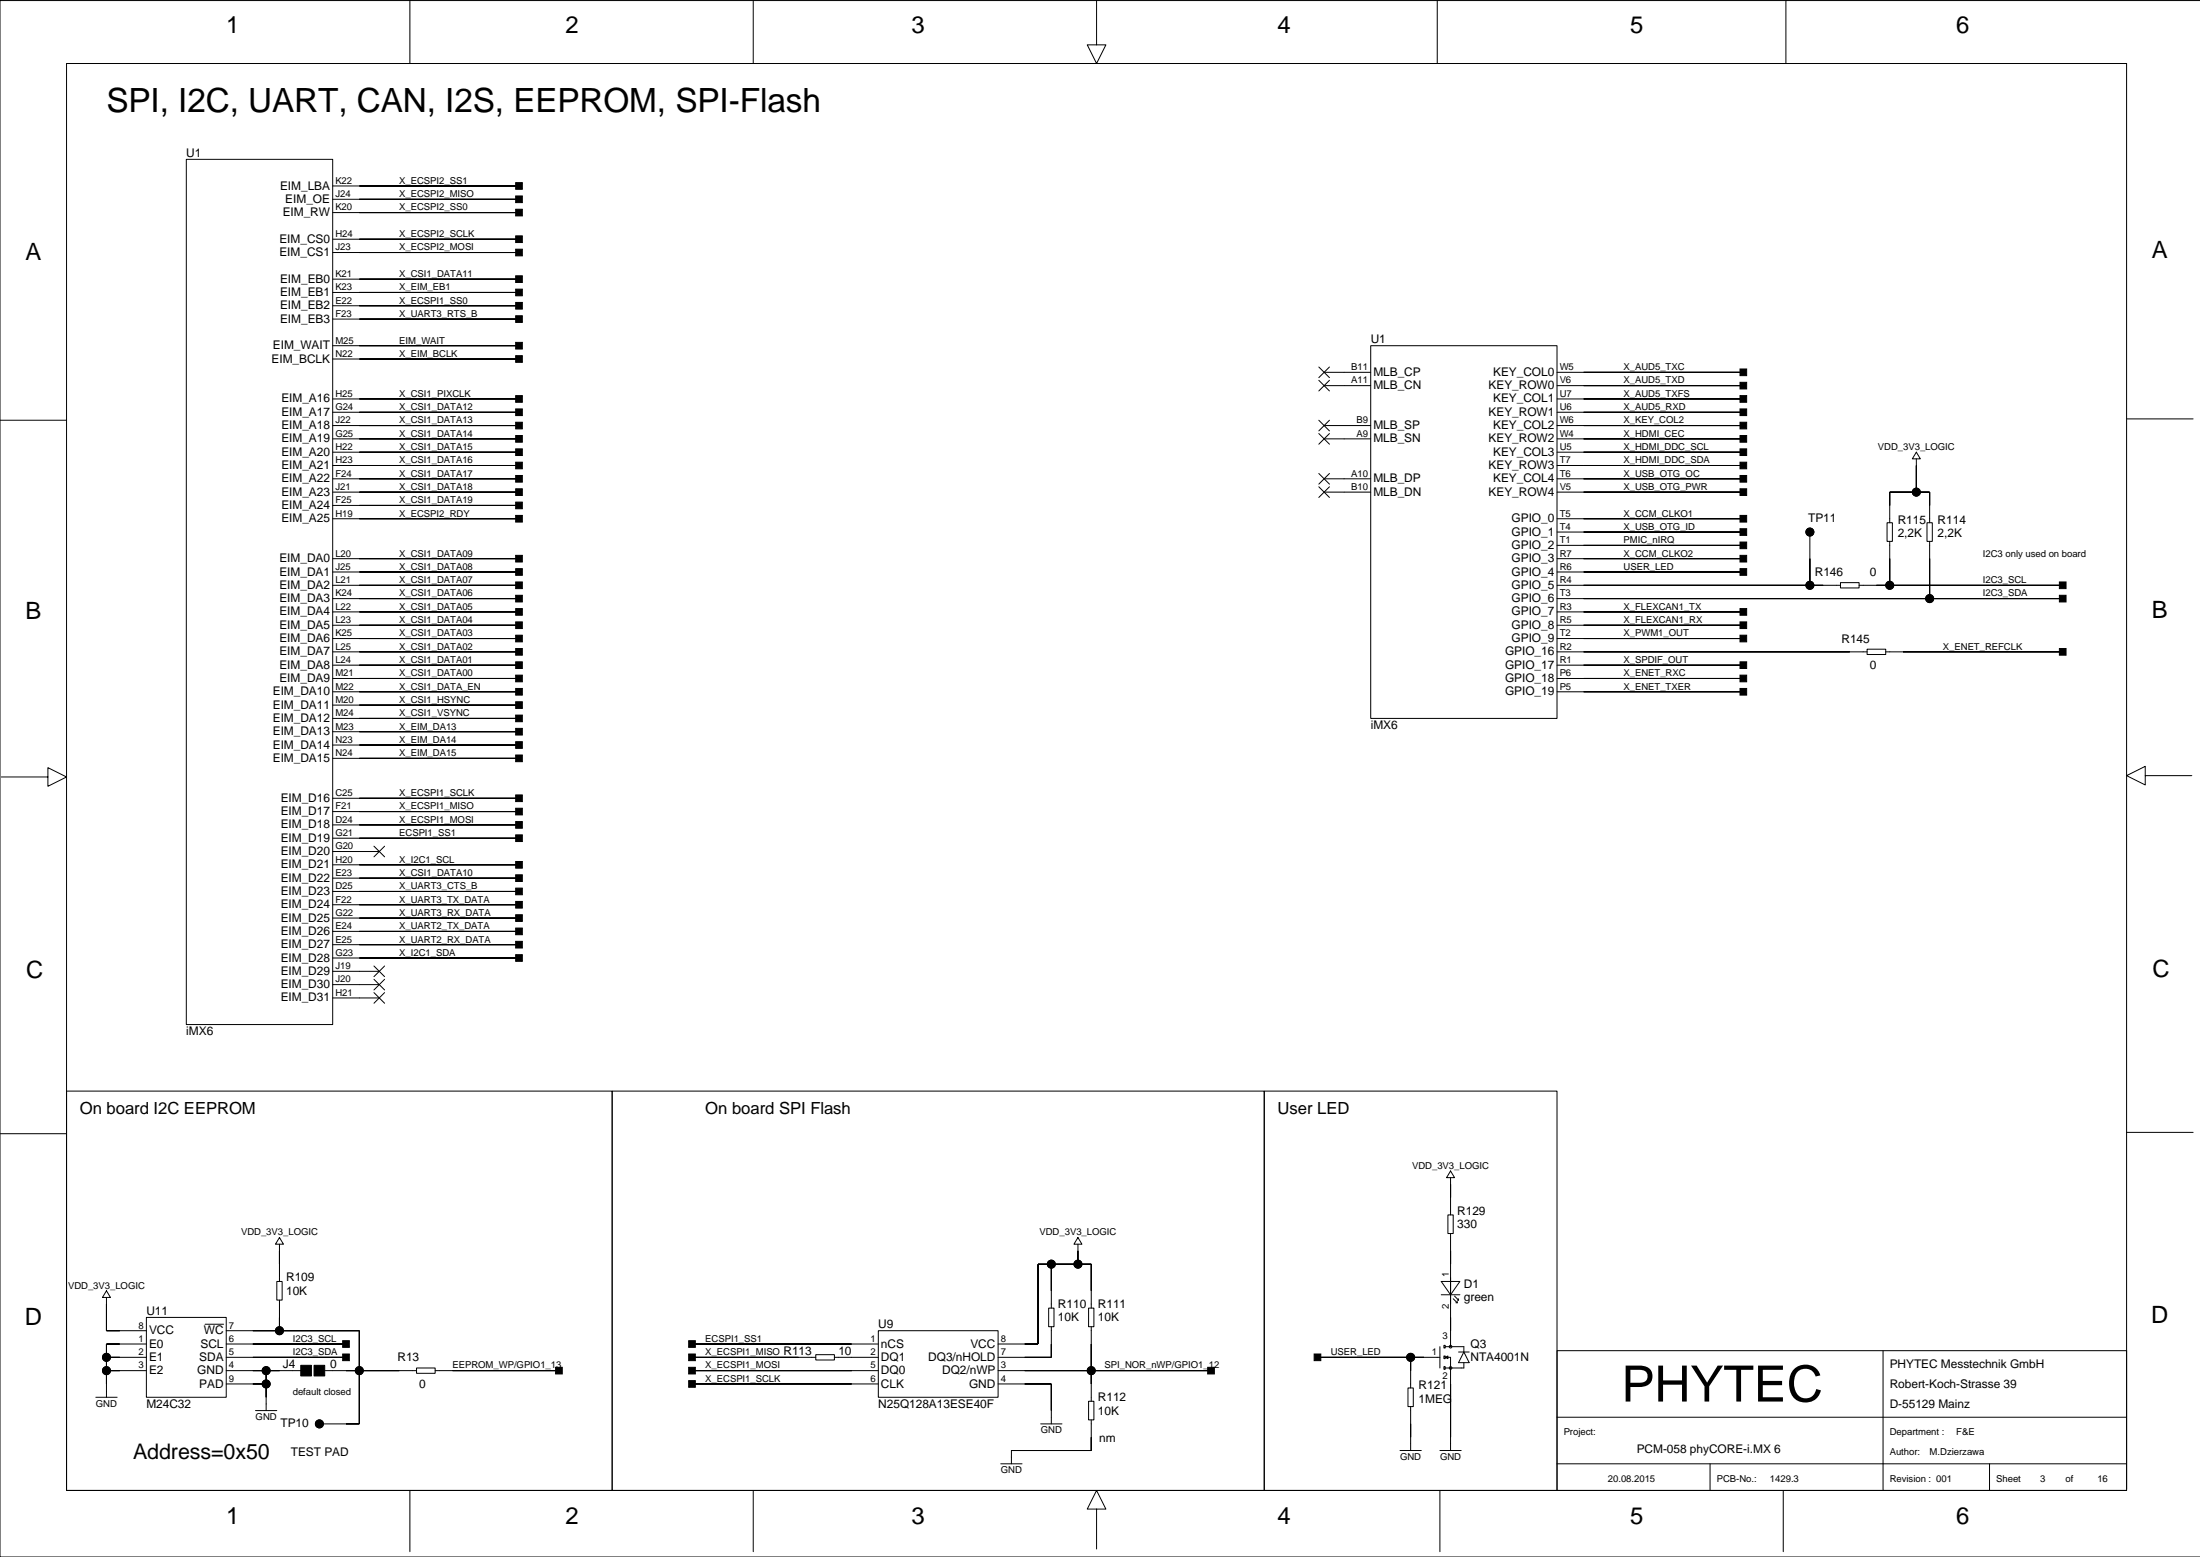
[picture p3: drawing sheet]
<svg xmlns="http://www.w3.org/2000/svg" width="420mm" height="297mm" viewBox="0 0 420 297" stroke-linecap="round" stroke-linejoin="round" font-family="sans-serif">
<g fill="none" stroke="#000" stroke-width=".19">
<path d="M78.2 -.1v12.2M143.7 -.1v12.2M209.2 -.1v8.7h1.8l-1.8 3.5-1.7-3.5h1.7M274.3 -.1v12.2M340.8 -.1v12.2M419.9 .1h-419.9v296.9h419.9M35.6 30.4h27.9v165.1h-27.9zM63.5 35.5h35.5M63.5 38h35.5M63.5 40.6h35.5M63.5 45.6h35.5M63.5 48.2h35.5"/>
<path d="M63.5 53.3h35.5M63.5 55.8h35.5M63.5 58.3h35.5M63.5 60.9h35.5M63.5 66h35.5M63.5 68.5h35.5M63.5 76.1h35.5M63.5 78.6h35.5M251.7 70l2 2M251.7 72.6l2 2M252.7 71h8.9M252.7 73.6h8.9"/>
<path d="M253.7 70l-2 2M253.7 72.6l-2 2M256.5 71h.1M256.5 73.6h.1M261.6 66h35.5v71.1h-35.5zM297.1 76.1h35.6M297.1 78.6h35.6M297.1 71h35.6M297.1 73.6h35.6M405.8 79.9h12.7M0 80.2h12.7M63.5 81.2h35.5"/>
<path d="M63.5 83.7h35.5M63.5 86.3h35.5M63.5 88.8h35.5M63.5 91.3h35.5M63.5 93.9h35.5M63.5 96.4h35.5M63.5 99h35.5M251.7 80.2l2 2M251.7 82.7l2 2M251.7 90.3l2 2.1M251.7 92.9l2 2M252.7 81.2h8.9"/>
<path d="M252.7 83.7h8.9M252.7 91.3h8.9M252.7 93.9h8.9M253.7 80.2l-2 2M253.7 82.7l-2 2M253.7 90.3l-2 2.1M253.7 92.9l-2 2M256.5 81.2h.1M256.5 83.7h.1M256.5 91.3h.1M256.5 93.9h.1M297.1 81.2h35.6"/>
<path d="M297.1 83.7h35.6M297.1 86.3h35.6M297.1 88.8h35.6M297.1 91.3h35.6M297.1 93.9h35.6M297.1 99h35.6M360.1 99.7h1v3.6h-1zM360.6 99.7v-5.8h7.6v5.8M365.7 86.3l.7 1.2h-1.5zM365.7 87.5v6.4M367.7 99.7h1v3.6h-1zM63.5 106.6h35.5"/>
<path d="M63.5 109.1h35.5M63.5 111.7h35.5M63.5 114.2h35.5M63.5 116.7h35.5M63.5 119.3h35.5M297.1 106.6h35.6M297.1 109.1h35.6M297.1 111.7h54.1M297.1 114.2h96.5M297.1 116.7h35.6M297.1 119.3h35.6M297.1 101.5h35.6"/>
<path d="M297.1 104h35.6M345.4 101.5v10.2M351.2 111.2h3.6v1h-3.6zM354.8 111.7h38.8M360.6 103.3v8.4M368.2 103.3v10.9M63.5 121.8h35.5M63.5 124.4h35.5M63.5 126.9h35.5M63.5 129.4h35.5M63.5 132h35.5M63.5 134.5h35.5"/>
<path d="M63.5 137.1h35.5M63.5 139.6h35.5M297.1 121.8h35.6M297.1 124.4h59.2M297.1 126.9h35.6M297.1 129.4h35.6M297.1 132h35.6M356.3 123.9h3.5v1h-3.5zM359.8 124.4h33.8M.3 148.2h8.8v-1.7l3.6 1.7-3.6 1.8v-1.8M63.5 142.1h35.5M63.5 144.7h35.5"/>
<path d="M63.5 152.3h35.5M63.5 154.8h35.5M63.5 157.4h35.5M63.5 159.9h35.5M409.4 148v1.8l-3.6-1.8 3.6-1.8v1.8h8.8M63.5 162.4h8.9M63.5 165h35.5M63.5 167.5h35.5M63.5 170.1h35.5M63.5 172.6h35.5M63.5 175.1h35.5M63.5 177.7h35.5"/>
<path d="M68.6 162.4h.1M71.4 161.4l2 2.1M73.4 161.4l-2 2.1M63.5 180.2h35.5M63.5 182.8h35.5M63.5 185.3h8.9M63.5 187.8h8.9M63.5 190.4h8.9M68.6 187.8h.1M68.6 190.4h.1M68.6 185.3h.1M71.4 186.8l2 2.1"/>
<path d="M71.4 189.4l2 2M71.4 184.3l2 2M73.4 186.8l-2 2.1M73.4 189.4l-2 2M73.4 184.3l-2 2M0 216.3h12.7M12.7 208.2h104.1v76.1h-104.1zM116.8 208.2h124.4v76.1h-124.4zM241.2 208.2h55.9v76.1h-55.9zM405.8 216h12.7M53.3 236.1l.8 1.3h-1.5zM53.3 237.4v7.1"/>
<path d="M205.7 236.1l.8 1.3h-1.6zM205.7 237.4v3.8M276.3 231.8h1v3.5h-1zM276.8 223.4l.8 1.3h-1.6zM276.8 224.7v7.1M276.8 235.3v21.6M20.3 246.3l.8 1.2h-1.5zM20.3 247.5v6.4h7.6M20.3 258.9h7.6M27.9 251.3h15.3v15.3h-15.3zM27.9 256.4h-7.6v10.2M39.1 252.6h3.6"/>
<path d="M43.2 258.9h22.8M43.2 253.9h25.4v17.7h-7.7M43.2 256.4h22.8M52.8 244.5h1v3.5h-1zM53.3 248v5.9M132.1 258.9h23.6M132.1 256.4h35.5M155.7 258.4h3.5v1.1h-3.5zM159.2 258.9h8.4M162.5 258.9h.1M167.6 253.9h22.9v12.7h-22.9zM200.1 249.6h1v3.5h-1z"/>
<path d="M200.6 253.1v5.8h-10.1M200.6 241.2v8.4M207.7 249.6h1v3.5h-1zM208.2 249.6v-8.4h-10.1v15.2h-7.6M208.2 253.1v14.2M251.4 258.9h23.4M269.2 258.9v5.9M274.8 256.9v4.1M275 244.5h3.6l-1.8 2.5zM275 247h3.6M275.5 256.7h.3v.5h-.3zM275.5 258.7h.3v.5h-.3z"/>
<path d="M275.8 258.9l.5-.2v.5zM275.8 258.9h1v17.8M275.8 256.9h3.5v1M277.3 247.8l.8 .7M277.6 247.3l.7 .7M277.8 248.5h.3M278.1 248h.2M278.1 248.3v.2M278.3 257.9h2.1M278.3 247.8v.2M279.3 257.9l1.1 2.1h-2.1zM279.3 260v1h-3.5"/>
<path d="M297.1 257.7h108.7v26.6h-108.7zM359.3 257.7v26.6M18.3 266.6h4M20.3 261.5h7.6M43.2 261.5h14.2M43.2 264h7.6M48.8 269.1h4M50.8 261.5v7.6M62 261.5h17.5M79.5 261h3.5v1h-3.5zM83 261.5h23.7M132.1 261.5h35.5"/>
<path d="M132.1 264h35.5M190.5 261.5h40.6M190.5 264h10.1v7.6M191 279.3h4M198.6 271.6h4M207.7 267.3h1v3.6h-1zM208.2 270.9v5.8h-15.2v2.6M267.1 276.7h4.1M268.7 264.8h1v3.5h-1zM269.2 268.3v8.4M274.8 276.7h4M275.5 260.7h.3v.5h-.3z"/>
<path d="M297.1 279.3h108.7M297.1 270.4h108.7M326.3 279.3v5M379.6 279.3v5M78.2 284.3v11.7M143.7 284.3v11.7M209.2 287.9h1.8l-1.8-3.6-1.7 3.6h1.7v7.6M274.8 284.3v11.7M340.3 284.3v11.7M405.8 284.1v-272h-393.1v272.2h393.1"/>
<circle cx="365.7" cy="93.9" r=".76"/>
<circle cx="345.4" cy="111.7" r=".76"/>
<circle cx="345.4" cy="101.5" r=".76"/>
<circle cx="360.6" cy="111.7" r=".76"/>
<circle cx="368.2" cy="114.2" r=".76"/>
<circle cx="20.3" cy="258.9" r=".76"/>
<circle cx="53.3" cy="253.9" r=".76"/>
<circle cx="200.6" cy="241.2" r=".76"/>
<circle cx="205.7" cy="241.2" r=".76"/>
<circle cx="269.2" cy="258.9" r=".76"/>
<circle cx="276.8" cy="256.9" r=".25"/>
<circle cx="20.3" cy="261.5" r=".76"/>
<circle cx="50.8" cy="261.5" r=".76"/>
<circle cx="50.8" cy="264" r=".76"/>
<circle cx="60.9" cy="271.6" r=".76"/>
<circle cx="68.6" cy="261.5" r=".76"/>
<circle cx="208.2" cy="261.5" r=".76"/>
<circle cx="276.8" cy="261" r=".25"/>
</g>
<g fill="#000" stroke="#000" stroke-width=".19">
<path d="M98.4 34.8h1.3v1.3h-1.3z" fill-rule="evenodd"/>
<path d="M98.4 37.4h1.3v1.3h-1.3z" fill-rule="evenodd"/>
<path d="M68.6 35.5h30.4z" fill-rule="evenodd"/>
<path d="M68.6 38h30.4z" fill-rule="evenodd"/>
<path d="M98.4 39.9h1.3v1.3h-1.3z" fill-rule="evenodd"/>
<path d="M98.4 45h1.3v1.3h-1.3z" fill-rule="evenodd"/>
<path d="M98.4 47.5h1.3v1.3h-1.3z" fill-rule="evenodd"/>
<path d="M98.4 52.6h1.3v1.3h-1.3z" fill-rule="evenodd"/>
<path d="M98.4 55.2h1.3v1.2h-1.3z" fill-rule="evenodd"/>
<path d="M98.4 57.7h1.3v1.3h-1.3z" fill-rule="evenodd"/>
<path d="M68.6 40.6h30.4z" fill-rule="evenodd"/>
<path d="M68.6 45.6h30.4z" fill-rule="evenodd"/>
<path d="M68.6 48.2h30.4z" fill-rule="evenodd"/>
<path d="M68.6 53.3h30.4z" fill-rule="evenodd"/>
<path d="M68.6 55.8h30.4z" fill-rule="evenodd"/>
<path d="M68.6 58.3h30.4z" fill-rule="evenodd"/>
<path d="M98.4 75.5h1.3v1.2h-1.3z" fill-rule="evenodd"/>
<path d="M98.4 78h1.3v1.3h-1.3z" fill-rule="evenodd"/>
<path d="M98.4 65.3h1.3v1.3h-1.3z" fill-rule="evenodd"/>
<path d="M98.4 67.9h1.3v1.2h-1.3z" fill-rule="evenodd"/>
<path d="M98.4 60.2h1.3v1.3h-1.3z" fill-rule="evenodd"/>
<path d="M68.6 76.1h30.4z" fill-rule="evenodd"/>
<path d="M68.6 78.6h30.4z" fill-rule="evenodd"/>
<path d="M68.6 66h30.4z" fill-rule="evenodd"/>
<path d="M68.6 68.5h30.4z" fill-rule="evenodd"/>
<path d="M68.6 60.9h30.4z" fill-rule="evenodd"/>
<path d="M332 70.4h1.3v1.3h-1.3z" fill-rule="evenodd"/>
<path d="M332 72.9h1.3v1.3h-1.3z" fill-rule="evenodd"/>
<path d="M332 75.5h1.3v1.2h-1.3z" fill-rule="evenodd"/>
<path d="M332 78h1.3v1.3h-1.3z" fill-rule="evenodd"/>
<path d="M302.2 71h30.5z" fill-rule="evenodd"/>
<path d="M302.2 73.6h30.5z" fill-rule="evenodd"/>
<path d="M302.2 76.1h30.5z" fill-rule="evenodd"/>
<path d="M302.2 78.6h30.5z" fill-rule="evenodd"/>
<path d="M98.4 80.6h1.3v1.2h-1.3z" fill-rule="evenodd"/>
<path d="M98.4 83.1h1.3v1.3h-1.3z" fill-rule="evenodd"/>
<path d="M98.4 85.6h1.3v1.3h-1.3z" fill-rule="evenodd"/>
<path d="M98.4 88.2h1.3v1.2h-1.3z" fill-rule="evenodd"/>
<path d="M98.4 90.7h1.3v1.3h-1.3z" fill-rule="evenodd"/>
<path d="M98.4 93.3h1.3v1.2h-1.3z" fill-rule="evenodd"/>
<path d="M98.4 95.8h1.3v1.3h-1.3z" fill-rule="evenodd"/>
<path d="M98.4 98.3h1.3v1.3h-1.3z" fill-rule="evenodd"/>
<path d="M68.6 81.2h30.4z" fill-rule="evenodd"/>
<path d="M68.6 83.7h30.4z" fill-rule="evenodd"/>
<path d="M68.6 86.3h30.4z" fill-rule="evenodd"/>
<path d="M68.6 88.8h30.4z" fill-rule="evenodd"/>
<path d="M68.6 91.3h30.4z" fill-rule="evenodd"/>
<path d="M68.6 93.9h30.4z" fill-rule="evenodd"/>
<path d="M68.6 96.4h30.4z" fill-rule="evenodd"/>
<path d="M68.6 99h30.4z" fill-rule="evenodd"/>
<path d="M332 80.6h1.3v1.2h-1.3z" fill-rule="evenodd"/>
<path d="M332 83.1h1.3v1.3h-1.3z" fill-rule="evenodd"/>
<path d="M332 85.6h1.3v1.3h-1.3z" fill-rule="evenodd"/>
<path d="M332 88.2h1.3v1.2h-1.3z" fill-rule="evenodd"/>
<path d="M332 90.7h1.3v1.3h-1.3z" fill-rule="evenodd"/>
<path d="M332 93.3h1.3v1.2h-1.3z" fill-rule="evenodd"/>
<path d="M332 98.3h1.3v1.3h-1.3z" fill-rule="evenodd"/>
<path d="M302.2 81.2h30.5z" fill-rule="evenodd"/>
<path d="M302.2 83.7h30.5z" fill-rule="evenodd"/>
<path d="M302.2 86.3h30.5z" fill-rule="evenodd"/>
<path d="M302.2 88.8h30.5z" fill-rule="evenodd"/>
<path d="M302.2 91.3h30.5z" fill-rule="evenodd"/>
<path d="M302.2 93.9h30.5z" fill-rule="evenodd"/>
<path d="M302.2 99h30.5z" fill-rule="evenodd"/>
<path d="M360.6 93.9v2.5z" fill-rule="evenodd"/>
<path d="M360.6 93.9h5.1z" fill-rule="evenodd"/>
<path d="M365.7 88.8v5.1z" fill-rule="evenodd"/>
<path d="M368.2 93.9v2.5z" fill-rule="evenodd"/>
<path d="M365.7 93.9h2.5z" fill-rule="evenodd"/>
<path d="M98.4 105.9h1.3v1.3h-1.3z" fill-rule="evenodd"/>
<path d="M98.4 108.5h1.3v1.3h-1.3z" fill-rule="evenodd"/>
<path d="M98.4 111h1.3v1.3h-1.3z" fill-rule="evenodd"/>
<path d="M98.4 113.6h1.3v1.2h-1.3z" fill-rule="evenodd"/>
<path d="M98.4 116.1h1.3v1.3h-1.3z" fill-rule="evenodd"/>
<path d="M98.4 118.6h1.3v1.3h-1.3z" fill-rule="evenodd"/>
<path d="M68.6 106.6h30.4z" fill-rule="evenodd"/>
<path d="M68.6 109.1h30.4z" fill-rule="evenodd"/>
<path d="M68.6 111.7h30.4z" fill-rule="evenodd"/>
<path d="M68.6 114.2h30.4z" fill-rule="evenodd"/>
<path d="M68.6 116.7h30.4z" fill-rule="evenodd"/>
<path d="M68.6 119.3h30.4z" fill-rule="evenodd"/>
<path d="M332 100.9h1.3v1.2h-1.3z" fill-rule="evenodd"/>
<path d="M332 116.1h1.3v1.3h-1.3z" fill-rule="evenodd"/>
<path d="M332 118.6h1.3v1.3h-1.3z" fill-rule="evenodd"/>
<path d="M332 105.9h1.3v1.3h-1.3z" fill-rule="evenodd"/>
<path d="M332 108.5h1.3v1.3h-1.3z" fill-rule="evenodd"/>
<path d="M332 103.4h1.3v1.3h-1.3z" fill-rule="evenodd"/>
<path d="M302.2 101.5h30.5z" fill-rule="evenodd"/>
<path d="M302.2 116.7h30.5z" fill-rule="evenodd"/>
<path d="M302.2 119.3h30.5z" fill-rule="evenodd"/>
<path d="M302.2 106.6h30.5z" fill-rule="evenodd"/>
<path d="M302.2 109.1h30.5z" fill-rule="evenodd"/>
<path d="M302.2 104h30.5z" fill-rule="evenodd"/>
<path d="M345.4 106.6v5.1z" fill-rule="evenodd"/>
<path d="M302.2 111.7h43.2z" fill-rule="evenodd"/>
<path d="M345.4 111.7h2.5z" fill-rule="evenodd"/>
<path d="M358.1 111.7h2.5z" fill-rule="evenodd"/>
<path d="M360.6 106.6v5.1z" fill-rule="evenodd"/>
<path d="M368.2 106.6v7.6z" fill-rule="evenodd"/>
<path d="M302.2 114.2h66z" fill-rule="evenodd"/>
<path d="M393 113.6h1.2v1.2h-1.2z" fill-rule="evenodd"/>
<path d="M393 111h1.2v1.3h-1.2z" fill-rule="evenodd"/>
<path d="M368.2 114.2h25.4z" fill-rule="evenodd"/>
<path d="M360.6 111.7h33z" fill-rule="evenodd"/>
<path d="M98.4 131.3h1.3v1.3h-1.3z" fill-rule="evenodd"/>
<path d="M98.4 133.9h1.3v1.3h-1.3z" fill-rule="evenodd"/>
<path d="M98.4 136.4h1.3v1.3h-1.3z" fill-rule="evenodd"/>
<path d="M98.4 121.2h1.3v1.3h-1.3z" fill-rule="evenodd"/>
<path d="M98.4 123.7h1.3v1.3h-1.3z" fill-rule="evenodd"/>
<path d="M98.4 126.3h1.3v1.2h-1.3z" fill-rule="evenodd"/>
<path d="M98.4 128.8h1.3v1.3h-1.3z" fill-rule="evenodd"/>
<path d="M68.6 132h30.4z" fill-rule="evenodd"/>
<path d="M68.6 134.5h30.4z" fill-rule="evenodd"/>
<path d="M68.6 137.1h30.4z" fill-rule="evenodd"/>
<path d="M68.6 121.8h30.4z" fill-rule="evenodd"/>
<path d="M68.6 124.4h30.4z" fill-rule="evenodd"/>
<path d="M68.6 126.9h30.4z" fill-rule="evenodd"/>
<path d="M68.6 129.4h30.4z" fill-rule="evenodd"/>
<path d="M68.6 139.6h30.4z" fill-rule="evenodd"/>
<path d="M332 131.3h1.3v1.3h-1.3z" fill-rule="evenodd"/>
<path d="M332 126.3h1.3v1.2h-1.3z" fill-rule="evenodd"/>
<path d="M332 121.2h1.3v1.3h-1.3z" fill-rule="evenodd"/>
<path d="M332 128.8h1.3v1.3h-1.3z" fill-rule="evenodd"/>
<path d="M302.2 132h30.5z" fill-rule="evenodd"/>
<path d="M302.2 126.9h30.5z" fill-rule="evenodd"/>
<path d="M302.2 121.8h30.5z" fill-rule="evenodd"/>
<path d="M302.2 129.4h30.5z" fill-rule="evenodd"/>
<path d="M302.2 124.4h50.8z" fill-rule="evenodd"/>
<path d="M393 123.7h1.2v1.3h-1.2z" fill-rule="evenodd"/>
<path d="M363.1 124.4h30.5z" fill-rule="evenodd"/>
<path d="M98.4 151.7h1.3v1.2h-1.3z" fill-rule="evenodd"/>
<path d="M98.4 139h1.3v1.2h-1.3z" fill-rule="evenodd"/>
<path d="M98.4 141.5h1.3v1.3h-1.3z" fill-rule="evenodd"/>
<path d="M98.4 144h1.3v1.3h-1.3z" fill-rule="evenodd"/>
<path d="M98.4 154.2h1.3v1.3h-1.3z" fill-rule="evenodd"/>
<path d="M98.4 156.7h1.3v1.3h-1.3z" fill-rule="evenodd"/>
<path d="M68.6 152.3h30.4z" fill-rule="evenodd"/>
<path d="M68.6 142.1h30.4z" fill-rule="evenodd"/>
<path d="M68.6 144.7h30.4z" fill-rule="evenodd"/>
<path d="M68.6 154.8h30.4z" fill-rule="evenodd"/>
<path d="M68.6 157.4h30.4z" fill-rule="evenodd"/>
<path d="M68.6 159.9h30.4z" fill-rule="evenodd"/>
<path d="M98.4 166.9h1.3v1.3h-1.3z" fill-rule="evenodd"/>
<path d="M98.4 169.4h1.3v1.3h-1.3z" fill-rule="evenodd"/>
<path d="M98.4 172h1.3v1.2h-1.3z" fill-rule="evenodd"/>
<path d="M98.4 174.5h1.3v1.3h-1.3z" fill-rule="evenodd"/>
<path d="M98.4 177.1h1.3v1.2h-1.3z" fill-rule="evenodd"/>
<path d="M98.4 164.4h1.3v1.2h-1.3z" fill-rule="evenodd"/>
<path d="M98.4 159.3h1.3v1.2h-1.3z" fill-rule="evenodd"/>
<path d="M68.6 167.5h30.4z" fill-rule="evenodd"/>
<path d="M68.6 170.1h30.4z" fill-rule="evenodd"/>
<path d="M68.6 172.6h30.4z" fill-rule="evenodd"/>
<path d="M68.6 175.1h30.4z" fill-rule="evenodd"/>
<path d="M68.6 177.7h30.4z" fill-rule="evenodd"/>
<path d="M68.6 165h30.4z" fill-rule="evenodd"/>
<path d="M98.4 179.6h1.3v1.3h-1.3z" fill-rule="evenodd"/>
<path d="M98.4 182.1h1.3v1.3h-1.3z" fill-rule="evenodd"/>
<path d="M68.6 180.2h30.4z" fill-rule="evenodd"/>
<path d="M68.6 182.8h30.4z" fill-rule="evenodd"/>
<path d="M53.3 238.6v2.6z" fill-rule="evenodd"/>
<path d="M205.7 238.6v2.6z" fill-rule="evenodd"/>
<path d="M276.8 225.9v2.6z" fill-rule="evenodd"/>
<path d="M276.8 238.6v2.6z" fill-rule="evenodd"/>
<path d="M20.3 256.4v2.5z" fill-rule="evenodd"/>
<path d="M20.3 258.9v2.6z" fill-rule="evenodd"/>
<path d="M20.3 248.8v5.1z" fill-rule="evenodd"/>
<path d="M20.3 256.4h2.6z" fill-rule="evenodd"/>
<path d="M20.3 258.9h2.6z" fill-rule="evenodd"/>
<path d="M20.3 253.9h2.6z" fill-rule="evenodd"/>
<path d="M53.3 251.3v2.6z" fill-rule="evenodd"/>
<path d="M48.2 253.9h5.1z" fill-rule="evenodd"/>
<path d="M65.4 255.8h1.3v1.2h-1.3z" fill-rule="evenodd"/>
<path d="M65.4 258.3h1.3v1.3h-1.3z" fill-rule="evenodd"/>
<path d="M48.2 256.4h17.8z" fill-rule="evenodd"/>
<path d="M48.2 258.9h17.8z" fill-rule="evenodd"/>
<path d="M53.3 253.9h15.3z" fill-rule="evenodd"/>
<path d="M68.6 253.9v7.6z" fill-rule="evenodd"/>
<path d="M131.4 258.3h1.3v1.3h-1.3z" fill-rule="evenodd"/>
<path d="M131.4 255.8h1.3v1.2h-1.3z" fill-rule="evenodd"/>
<path d="M132.1 258.9h20.3z" fill-rule="evenodd"/>
<path d="M132.1 256.4h30.4z" fill-rule="evenodd"/>
<path d="M195.5 256.4h2.6z" fill-rule="evenodd"/>
<path d="M198.1 241.2v15.2z" fill-rule="evenodd"/>
<path d="M200.6 241.2v5.1z" fill-rule="evenodd"/>
<path d="M198.1 241.2h2.5z" fill-rule="evenodd"/>
<path d="M200.6 256.4v2.5z" fill-rule="evenodd"/>
<path d="M195.5 258.9h5.1z" fill-rule="evenodd"/>
<path d="M200.6 241.2h5.1z" fill-rule="evenodd"/>
<path d="M208.2 241.2v5.1z" fill-rule="evenodd"/>
<path d="M205.7 241.2h2.5z" fill-rule="evenodd"/>
<path d="M208.2 256.4v5.1z" fill-rule="evenodd"/>
<path d="M250.8 258.3h1.2v1.3h-1.2z" fill-rule="evenodd"/>
<path d="M269.2 258.9v2.6z" fill-rule="evenodd"/>
<path d="M251.4 258.9h17.8z" fill-rule="evenodd"/>
<path d="M269.2 258.9h2.5z" fill-rule="evenodd"/>
<path d="M276.8 251.3v2.6z" fill-rule="evenodd"/>
<path d="M20.3 261.5v2.5z" fill-rule="evenodd"/>
<path d="M20.3 261.5h2.6z" fill-rule="evenodd"/>
<path d="M48.2 264h2.6z" fill-rule="evenodd"/>
<path d="M50.8 264v2.6z" fill-rule="evenodd"/>
<path d="M50.8 261.5v2.5z" fill-rule="evenodd"/>
<path d="M48.2 261.5h2.6z" fill-rule="evenodd"/>
<path d="M50.8 261.5h2.5z" fill-rule="evenodd"/>
<path d="M57.4 260.5h2v2h-2z" fill-rule="evenodd"/>
<path d="M59.9 260.5h2.1v2h-2.1z" fill-rule="evenodd"/>
<path d="M66 271.6h2.6z" fill-rule="evenodd"/>
<path d="M68.6 261.5v10.1z" fill-rule="evenodd"/>
<path d="M66 261.5h2.6z" fill-rule="evenodd"/>
<path d="M68.6 261.5h7.6z" fill-rule="evenodd"/>
<path d="M106 260.9h1.3v1.2h-1.3z" fill-rule="evenodd"/>
<path d="M86.3 261.5h20.4z" fill-rule="evenodd"/>
<path d="M131.4 263.4h1.3v1.3h-1.3z" fill-rule="evenodd"/>
<path d="M131.4 260.9h1.3v1.2h-1.3z" fill-rule="evenodd"/>
<path d="M132.1 264h30.4z" fill-rule="evenodd"/>
<path d="M132.1 261.5h30.4z" fill-rule="evenodd"/>
<path d="M200.6 264v5.1z" fill-rule="evenodd"/>
<path d="M195.5 264h5.1z" fill-rule="evenodd"/>
<path d="M208.2 274.2v2.5z" fill-rule="evenodd"/>
<path d="M193 276.7h15.2z" fill-rule="evenodd"/>
<path d="M195.5 261.5h12.7z" fill-rule="evenodd"/>
<path d="M208.2 261.5v2.5z" fill-rule="evenodd"/>
<path d="M230.5 260.9h1.2v1.2h-1.2z" fill-rule="evenodd"/>
<path d="M208.2 261.5h22.9z" fill-rule="evenodd"/>
<path d="M269.2 271.6v2.6z" fill-rule="evenodd"/>
<path d="M276.8 264v10.2z" fill-rule="evenodd"/>
<circle cx="365.7" cy="93.9" r=".76"/>
<circle cx="345.4" cy="111.7" r=".76"/>
<circle cx="345.4" cy="101.5" r=".76"/>
<circle cx="360.6" cy="111.7" r=".76"/>
<circle cx="368.2" cy="114.2" r=".76"/>
<circle cx="20.3" cy="258.9" r=".76"/>
<circle cx="53.3" cy="253.9" r=".76"/>
<circle cx="200.6" cy="241.2" r=".76"/>
<circle cx="205.7" cy="241.2" r=".76"/>
<circle cx="269.2" cy="258.9" r=".76"/>
<circle cx="20.3" cy="261.5" r=".76"/>
<circle cx="50.8" cy="261.5" r=".76"/>
<circle cx="50.8" cy="264" r=".76"/>
<circle cx="60.9" cy="271.6" r=".76"/>
<circle cx="68.6" cy="261.5" r=".76"/>
<circle cx="208.2" cy="261.5" r=".76"/>
</g>
<text font-size="9.6" x="309.4" y="267.4">PHYTEC</text>
<text font-size="6.4" x="20.3" y="21.3">SPI, I2C, UART, CAN, I2S, EEPROM, SPI-Flash</text>
<g font-size="4.6">
<text x="43.2" y="6.4">1</text>
<text x="107.9" y="6.4">2</text>
<text x="174" y="6.4">3</text>
<text x="243.8" y="6.4">4</text>
<text x="311.1" y="6.4">5</text>
<text x="373.3" y="6.4">6</text>
<text x="4.8" y="49.5">A</text>
<text x="410.6" y="49.3">A</text>
<text x="4.8" y="118.1">B</text>
<text x="410.6" y="117.8">B</text>
<text x="5" y="186.7">C</text>
<text x="410.8" y="186.4">C</text>
<text x="4.7" y="252.7">D</text>
<text x="410.5" y="252.4">D</text>
<text x="43.2" y="290.8">1</text>
<text x="107.9" y="290.8">2</text>
<text x="174" y="290.8">3</text>
<text x="243.8" y="290.8">4</text>
<text x="311.1" y="290.8">5</text>
<text x="373.3" y="290.8">6</text>
</g>
<text font-size="4.1" x="25.4" y="278.3">Address=0x50</text>
<g font-size="3.2">
<text x="15.2" y="212.5">On board I2C EEPROM</text>
<text x="134.6" y="212.5">On board SPI Flash</text>
<text x="243.8" y="212.5">User LED</text>
</g>
<g font-size="2.3">
<text x="35.6" y="29.9">U1</text>
<text x="53.4" y="36.2">EIM_LBA</text>
<text x="53.9" y="41.2">EIM_RW</text>
<text x="54.4" y="38.7">EIM_OE</text>
<text x="53.3" y="46.3">EIM_CS0</text>
<text x="53.3" y="48.9">EIM_CS1</text>
<text x="53.4" y="53.9">EIM_EB0</text>
<text x="53.4" y="56.5">EIM_EB1</text>
<text x="53.4" y="59">EIM_EB2</text>
<text x="53.4" y="61.6">EIM_EB3</text>
<text x="261.6" y="65.4">U1</text>
<text x="51.8" y="69.2">EIM_BCLK</text>
<text x="52.1" y="66.6">EIM_WAIT</text>
<text x="262.1" y="71.7">MLB_CP</text>
<text x="284.9" y="71.7">KEY_COL0</text>
<text x="53.7" y="76.8">EIM_A16</text>
<text x="262.1" y="74.2">MLB_CN</text>
<text x="284.1" y="74.2">KEY_ROW0</text>
<text x="284.9" y="76.8">KEY_COL1</text>
<text x="53.7" y="79.3">EIM_A17</text>
<text x="53.7" y="81.9">EIM_A18</text>
<text x="262.1" y="81.9">MLB_SP</text>
<text x="284.1" y="79.3">KEY_ROW1</text>
<text x="284.9" y="81.9">KEY_COL2</text>
<text x="53.7" y="84.4">EIM_A19</text>
<text x="53.7" y="86.9">EIM_A20</text>
<text x="53.7" y="89.5">EIM_A21</text>
<text x="262.1" y="84.4">MLB_SN</text>
<text x="284.1" y="84.4">KEY_ROW2</text>
<text x="284.1" y="89.5">KEY_ROW3</text>
<text x="284.9" y="86.9">KEY_COL3</text>
<text x="53.7" y="92">EIM_A22</text>
<text x="53.7" y="94.6">EIM_A23</text>
<text x="262.1" y="92">MLB_DP</text>
<text x="262.1" y="94.6">MLB_DN</text>
<text x="284.1" y="94.6">KEY_ROW4</text>
<text x="284.9" y="92">KEY_COL4</text>
<text x="53.7" y="97.1">EIM_A24</text>
<text x="53.7" y="99.6">EIM_A25</text>
<text x="288.4" y="99.6">GPIO_0</text>
<text x="345" y="99.6">TP11</text>
<text x="362.1" y="100">R115</text>
<text x="369.7" y="100">R114</text>
<text x="53.3" y="107.3">EIM_DA0</text>
<text x="288.4" y="102.2">GPIO_1</text>
<text x="288.4" y="107.3">GPIO_3</text>
<text x="288.4" y="104.7">GPIO_2</text>
<text x="362.1" y="102.5">2,2K</text>
<text x="369.7" y="102.5">2,2K</text>
<text x="53.3" y="109.8">EIM_DA1</text>
<text x="53.3" y="112.3">EIM_DA2</text>
<text x="288.4" y="109.8">GPIO_4</text>
<text x="288.4" y="112.3">GPIO_5</text>
<text x="346.3" y="109.9">R146</text>
<text x="356.8" y="109.8">0</text>
<text x="53.3" y="114.9">EIM_DA3</text>
<text x="53.3" y="117.4">EIM_DA4</text>
<text x="53.3" y="120">EIM_DA5</text>
<text x="288.4" y="114.9">GPIO_6</text>
<text x="288.4" y="117.4">GPIO_7</text>
<text x="288.4" y="120">GPIO_8</text>
<text x="53.3" y="122.5">EIM_DA6</text>
<text x="53.3" y="125">EIM_DA7</text>
<text x="287.2" y="125">GPIO_16</text>
<text x="288.4" y="122.5">GPIO_9</text>
<text x="351.4" y="122.6">R145</text>
<text x="53.3" y="127.6">EIM_DA8</text>
<text x="53.3" y="130.1">EIM_DA9</text>
<text x="287.2" y="127.6">GPIO_17</text>
<text x="287.2" y="130.1">GPIO_18</text>
<text x="356.8" y="127.6">0</text>
<text x="52.1" y="132.7">EIM_DA10</text>
<text x="52.1" y="135.2">EIM_DA11</text>
<text x="52.1" y="137.7">EIM_DA12</text>
<text x="287.2" y="132.7">GPIO_19</text>
<text x="52.1" y="140.3">EIM_DA13</text>
<text x="52.1" y="142.8">EIM_DA14</text>
<text x="261.6" y="139.1">iMX6</text>
<text x="52.1" y="145.4">EIM_DA15</text>
<text x="53.6" y="153">EIM_D16</text>
<text x="53.6" y="155.5">EIM_D17</text>
<text x="53.6" y="158">EIM_D18</text>
<text x="53.6" y="160.6">EIM_D19</text>
<text x="53.6" y="163.1">EIM_D20</text>
<text x="53.6" y="165.7">EIM_D21</text>
<text x="53.6" y="168.2">EIM_D22</text>
<text x="53.6" y="170.7">EIM_D23</text>
<text x="53.6" y="173.3">EIM_D24</text>
<text x="53.6" y="175.8">EIM_D25</text>
<text x="53.6" y="178.4">EIM_D26</text>
<text x="53.6" y="180.9">EIM_D27</text>
<text x="53.6" y="183.4">EIM_D28</text>
<text x="53.6" y="186">EIM_D29</text>
<text x="53.6" y="188.5">EIM_D30</text>
<text x="53.6" y="191.1">EIM_D31</text>
<text x="35.6" y="197.5">iMX6</text>
<text x="278.1" y="231.8">R129</text>
<text x="278.1" y="234.3">330</text>
<text x="54.6" y="244.5">R109</text>
<text x="279.3" y="245.7">D1</text>
<text x="27.9" y="250.8">U11</text>
<text x="54.6" y="247">10K</text>
<text x="201.9" y="249.5">R110</text>
<text x="209.5" y="249.5">R111</text>
<text x="279.3" y="248.3">green</text>
<text x="28.4" y="257.1">E0</text>
<text x="28.4" y="254.5">VCC</text>
<text x="38.3" y="257.1">SCL</text>
<text x="38.9" y="254.5">WC</text>
<text x="167.6" y="253.4">U9</text>
<text x="168.1" y="257.1">nCS</text>
<text x="185.2" y="257.1">VCC</text>
<text x="201.9" y="252.1">10K</text>
<text x="209.5" y="252.1">10K</text>
<text x="280.6" y="257.2">Q3</text>
<text x="28.4" y="259.6">E1</text>
<text x="28.4" y="262.2">E2</text>
<text x="37.6" y="262.2">GND</text>
<text x="38" y="259.6">SDA</text>
<text x="54" y="261">J4</text>
<text x="63" y="261">0</text>
<text x="75.8" y="259.7">R13</text>
<text x="149.5" y="258.4">R113</text>
<text x="160" y="258.4">10</text>
<text x="168.1" y="259.6">DQ1</text>
<text x="168.1" y="262.2">DQ0</text>
<text x="177.1" y="259.6">DQ3/nHOLD</text>
<text x="179.8" y="262.2">DQ2/nWP</text>
<text x="280.6" y="259.7">NTA4001N</text>
<text x="360.6" y="261">PHYTEC Messtechnik GmbH</text>
<text x="27.9" y="268.6">M24C32</text>
<text x="38" y="264.7">PAD</text>
<text x="80" y="264.7">0</text>
<text x="167.6" y="268.6">N25Q128A13ESE40F</text>
<text x="168.1" y="264.7">CLK</text>
<text x="184.9" y="264.7">GND</text>
<text x="209.5" y="267.3">R112</text>
<text x="209.5" y="269.9">10K</text>
<text x="270.7" y="267.6">1MEG</text>
<text x="270.7" y="265">R121</text>
<text x="360.6" y="268.6">D-55129 Mainz</text>
<text x="360.6" y="264.8">Robert-Koch-Strasse 39</text>
<text x="53.5" y="272.3">TP10</text>
<text x="209.8" y="275.2">nm</text>
<text x="55.5" y="277.7">TEST PAD</text>
<text x="312.3" y="277.2">PCM-058 phyCORE-i.MX 6</text>
</g>
<g font-size="1.8">
<text x="64" y="35.1">K22</text>
<text x="76.2" y="35.1">X_ECSPI2_SS1</text>
<text x="64" y="37.6">J24</text>
<text x="64" y="40.1">K20</text>
<text x="76.2" y="37.6">X_ECSPI2_MISO</text>
<text x="76.2" y="40.1">X_ECSPI2_SS0</text>
<text x="64" y="45.2">H24</text>
<text x="64" y="47.8">J23</text>
<text x="76.2" y="45.2">X_ECSPI2_SCLK</text>
<text x="76.2" y="47.8">X_ECSPI2_MOSI</text>
<text x="64" y="52.8">K21</text>
<text x="76.2" y="52.8">X_CSI1_DATA11</text>
<text x="64" y="57.9">E22</text>
<text x="64" y="55.4">K23</text>
<text x="76.2" y="55.4">X_EIM_EB1</text>
<text x="76.2" y="57.9">X_ECSPI1_SS0</text>
<text x="64" y="60.5">F23</text>
<text x="64" y="65.5">M25</text>
<text x="76.2" y="65.5">EIM_WAIT</text>
<text x="76.2" y="60.5">X_UART3_RTS_B</text>
<text x="64" y="68.1">N22</text>
<text x="76.2" y="68.1">X_EIM_BCLK</text>
<text x="257.8" y="70.6">B11</text>
<text x="297.6" y="70.6">W5</text>
<text x="309.8" y="70.6">X_AUD5_TXC</text>
<text x="64" y="75.7">H25</text>
<text x="76.2" y="75.7">X_CSI1_PIXCLK</text>
<text x="257.8" y="73.2">A11</text>
<text x="297.6" y="75.7">U7</text>
<text x="297.6" y="73.2">V6</text>
<text x="309.8" y="73.2">X_AUD5_TXD</text>
<text x="309.8" y="75.7">X_AUD5_TXFS</text>
<text x="64" y="80.8">J22</text>
<text x="64" y="78.2">G24</text>
<text x="64" y="83.3">G25</text>
<text x="76.2" y="78.2">X_CSI1_DATA12</text>
<text x="76.2" y="80.8">X_CSI1_DATA13</text>
<text x="76.2" y="83.3">X_CSI1_DATA14</text>
<text x="258.8" y="83.3">A9</text>
<text x="258.8" y="80.8">B9</text>
<text x="297.6" y="80.8">W6</text>
<text x="297.6" y="78.2">U6</text>
<text x="297.6" y="83.3">W4</text>
<text x="309.8" y="78.2">X_AUD5_RXD</text>
<text x="309.8" y="80.8">X_KEY_COL2</text>
<text x="309.8" y="83.3">X_HDMI_CEC</text>
<text x="64" y="85.9">H22</text>
<text x="64" y="88.4">H23</text>
<text x="76.2" y="85.9">X_CSI1_DATA15</text>
<text x="76.2" y="88.4">X_CSI1_DATA16</text>
<text x="297.6" y="88.4">T7</text>
<text x="297.6" y="85.9">U5</text>
<text x="309.8" y="85.9">X_HDMI_DDC_SCL</text>
<text x="309.8" y="88.4">X_HDMI_DDC_SDA</text>
<text x="358.3" y="85.9">VDD_3V3_LOGIC</text>
<text x="64" y="93.5">J21</text>
<text x="64" y="90.9">F24</text>
<text x="76.2" y="90.9">X_CSI1_DATA17</text>
<text x="76.2" y="93.5">X_CSI1_DATA18</text>
<text x="257.8" y="90.9">A10</text>
<text x="257.8" y="93.5">B10</text>
<text x="297.6" y="90.9">T6</text>
<text x="297.6" y="93.5">V5</text>
<text x="309.8" y="90.9">X_USB_OTG_OC</text>
<text x="309.8" y="93.5">X_USB_OTG_PWR</text>
<text x="64" y="96">F25</text>
<text x="64" y="98.5">H19</text>
<text x="76.2" y="96">X_CSI1_DATA19</text>
<text x="76.2" y="98.5">X_ECSPI2_RDY</text>
<text x="297.6" y="98.5">T5</text>
<text x="297.6" y="101.1">T4</text>
<text x="309.8" y="101.1">X_USB_OTG_ID</text>
<text x="309.8" y="98.5">X_CCM_CLKO1</text>
<text x="64" y="106.2">L20</text>
<text x="76.2" y="106.2">X_CSI1_DATA09</text>
<text x="297.6" y="106.2">R7</text>
<text x="297.6" y="103.6">T1</text>
<text x="309.8" y="106.2">X_CCM_CLKO2</text>
<text x="309.8" y="103.6">PMIC_nIRQ</text>
<text x="378.4" y="106.2">I2C3 only used on board</text>
<text x="64" y="113.8">K24</text>
<text x="64" y="108.7">J25</text>
<text x="64" y="111.2">L21</text>
<text x="76.2" y="108.7">X_CSI1_DATA08</text>
<text x="76.2" y="111.2">X_CSI1_DATA07</text>
<text x="76.2" y="113.8">X_CSI1_DATA06</text>
<text x="297.6" y="113.8">T3</text>
<text x="297.6" y="108.7">R6</text>
<text x="297.6" y="111.2">R4</text>
<text x="309.8" y="108.7">USER_LED</text>
<text x="378.4" y="111.2">I2C3_SCL</text>
<text x="378.4" y="113.8">I2C3_SDA</text>
<text x="64" y="116.3">L22</text>
<text x="64" y="118.9">L23</text>
<text x="76.2" y="116.3">X_CSI1_DATA05</text>
<text x="76.2" y="118.9">X_CSI1_DATA04</text>
<text x="297.6" y="118.9">R5</text>
<text x="297.6" y="116.3">R3</text>
<text x="309.8" y="116.3">X_FLEXCAN1_TX</text>
<text x="309.8" y="118.9">X_FLEXCAN1_RX</text>
<text x="64" y="121.4">K25</text>
<text x="64" y="123.9">L25</text>
<text x="76.2" y="121.4">X_CSI1_DATA03</text>
<text x="76.2" y="123.9">X_CSI1_DATA02</text>
<text x="297.6" y="123.9">R2</text>
<text x="297.6" y="121.4">T2</text>
<text x="309.8" y="121.4">X_PWM1_OUT</text>
<text x="370.8" y="123.9">X_ENET_REFCLK</text>
<text x="64" y="131.6">M22</text>
<text x="64" y="129">M21</text>
<text x="64" y="126.5">L24</text>
<text x="76.2" y="131.6">X_CSI1_DATA_EN</text>
<text x="76.2" y="126.5">X_CSI1_DATA01</text>
<text x="76.2" y="129">X_CSI1_DATA00</text>
<text x="297.6" y="129">P6</text>
<text x="297.6" y="126.5">R1</text>
<text x="297.6" y="131.6">P5</text>
<text x="309.8" y="131.6">X_ENET_TXER</text>
<text x="309.8" y="126.5">X_SPDIF_OUT</text>
<text x="309.8" y="129">X_ENET_RXC</text>
<text x="64" y="136.6">M24</text>
<text x="64" y="134.1">M20</text>
<text x="76.2" y="134.1">X_CSI1_HSYNC</text>
<text x="76.2" y="136.6">X_CSI1_VSYNC</text>
<text x="64" y="141.7">N23</text>
<text x="64" y="139.2">M23</text>
<text x="76.2" y="139.2">X_EIM_DA13</text>
<text x="76.2" y="141.7">X_EIM_DA14</text>
<text x="64" y="144.3">N24</text>
<text x="76.2" y="144.3">X_EIM_DA15</text>
<text x="64" y="154.4">F21</text>
<text x="64" y="151.9">C25</text>
<text x="76.2" y="151.9">X_ECSPI1_SCLK</text>
<text x="76.2" y="154.4">X_ECSPI1_MISO</text>
<text x="64" y="159.5">G21</text>
<text x="64" y="157">D24</text>
<text x="76.2" y="157">X_ECSPI1_MOSI</text>
<text x="76.2" y="159.5">ECSPI1_SS1</text>
<text x="64" y="162">G20</text>
<text x="64" y="167.1">E23</text>
<text x="64" y="164.6">H20</text>
<text x="76.2" y="167.1">X_CSI1_DATA10</text>
<text x="76.2" y="164.6">X_I2C1_SCL</text>
<text x="64" y="172.2">F22</text>
<text x="64" y="169.7">D25</text>
<text x="76.2" y="169.7">X_UART3_CTS_B</text>
<text x="76.2" y="172.2">X_UART3_TX_DATA</text>
<text x="64" y="179.8">E25</text>
<text x="64" y="177.3">E24</text>
<text x="64" y="174.7">G22</text>
<text x="76.2" y="174.7">X_UART3_RX_DATA</text>
<text x="76.2" y="177.3">X_UART2_TX_DATA</text>
<text x="76.2" y="179.8">X_UART2_RX_DATA</text>
<text x="64" y="184.9">J19</text>
<text x="64" y="182.4">G23</text>
<text x="76.2" y="182.4">X_I2C1_SDA</text>
<text x="64" y="190">H21</text>
<text x="64" y="187.4">J20</text>
<text x="269.5" y="223">VDD_3V3_LOGIC</text>
<text x="46" y="235.7">VDD_3V3_LOGIC</text>
<text x="198.4" y="235.7">VDD_3V3_LOGIC</text>
<text x="13" y="245.8">VDD_3V3_LOGIC</text>
<text x="276.5" y="243.7" transform="rotate(-90 276.5 243.7)">1</text>
<text x="276.5" y="249.8" transform="rotate(-90 276.5 249.8)">2</text>
<text x="26.4" y="253.5">8</text>
<text x="26.4" y="256">1</text>
<text x="43.7" y="253.5">7</text>
<text x="43.7" y="256">6</text>
<text x="55.9" y="256">I2C3_SCL</text>
<text x="134.6" y="256">ECSPI1_SS1</text>
<text x="166.1" y="256">1</text>
<text x="191" y="256">8</text>
<text x="275.3" y="255.5">3</text>
<text x="26.4" y="261.1">3</text>
<text x="26.4" y="258.5">2</text>
<text x="43.7" y="263.6">9</text>
<text x="43.7" y="261.1">4</text>
<text x="43.7" y="258.5">5</text>
<text x="55.9" y="258.5">I2C3_SDA</text>
<text x="86.3" y="261.1">EEPROM_WP/GPIO1_13</text>
<text x="134.6" y="263.6">X_ECSPI1_SCLK</text>
<text x="134.6" y="258.5">X_ECSPI1_MISO</text>
<text x="134.6" y="261.1">X_ECSPI1_MOSI</text>
<text x="166.1" y="258.5">2</text>
<text x="166.1" y="263.6">6</text>
<text x="166.1" y="261.1">5</text>
<text x="191" y="263.6">4</text>
<text x="191" y="258.5">7</text>
<text x="191" y="261.1">3</text>
<text x="210.8" y="261.1">SPI_NOR_nWP/GPIO1_12</text>
<text x="253.9" y="258.5">USER_LED</text>
<text x="273.3" y="258.5">1</text>
<text x="275.3" y="263.1">2</text>
<text x="18.3" y="268.4">GND</text>
<text x="55.9" y="266.2">default closed</text>
<text x="48.8" y="270.9">GND</text>
<text x="198.6" y="273.5">GND</text>
<text x="298.4" y="273.8">Project:</text>
<text x="360.6" y="273.8">Department :</text>
<text x="373.3" y="273.8">F&amp;E</text>
<text x="191" y="281.1">GND</text>
<text x="267.2" y="278.5">GND</text>
<text x="274.8" y="278.5">GND</text>
<text x="360.6" y="277.6">Author:</text>
<text x="368.2" y="277.6">M.Dzierzawa</text>
<text x="306.8" y="282.7">20.08.2015</text>
<text x="327.6" y="282.7">PCB-No.:</text>
<text x="337.7" y="282.7">1429.3</text>
<text x="360.6" y="282.7">Revision : 001</text>
<text x="380.9" y="282.7">Sheet</text>
<text x="389.3" y="282.7">3</text>
<text x="394.1" y="282.7">of</text>
<text x="400.2" y="282.7">16</text>
</g>
</svg>
